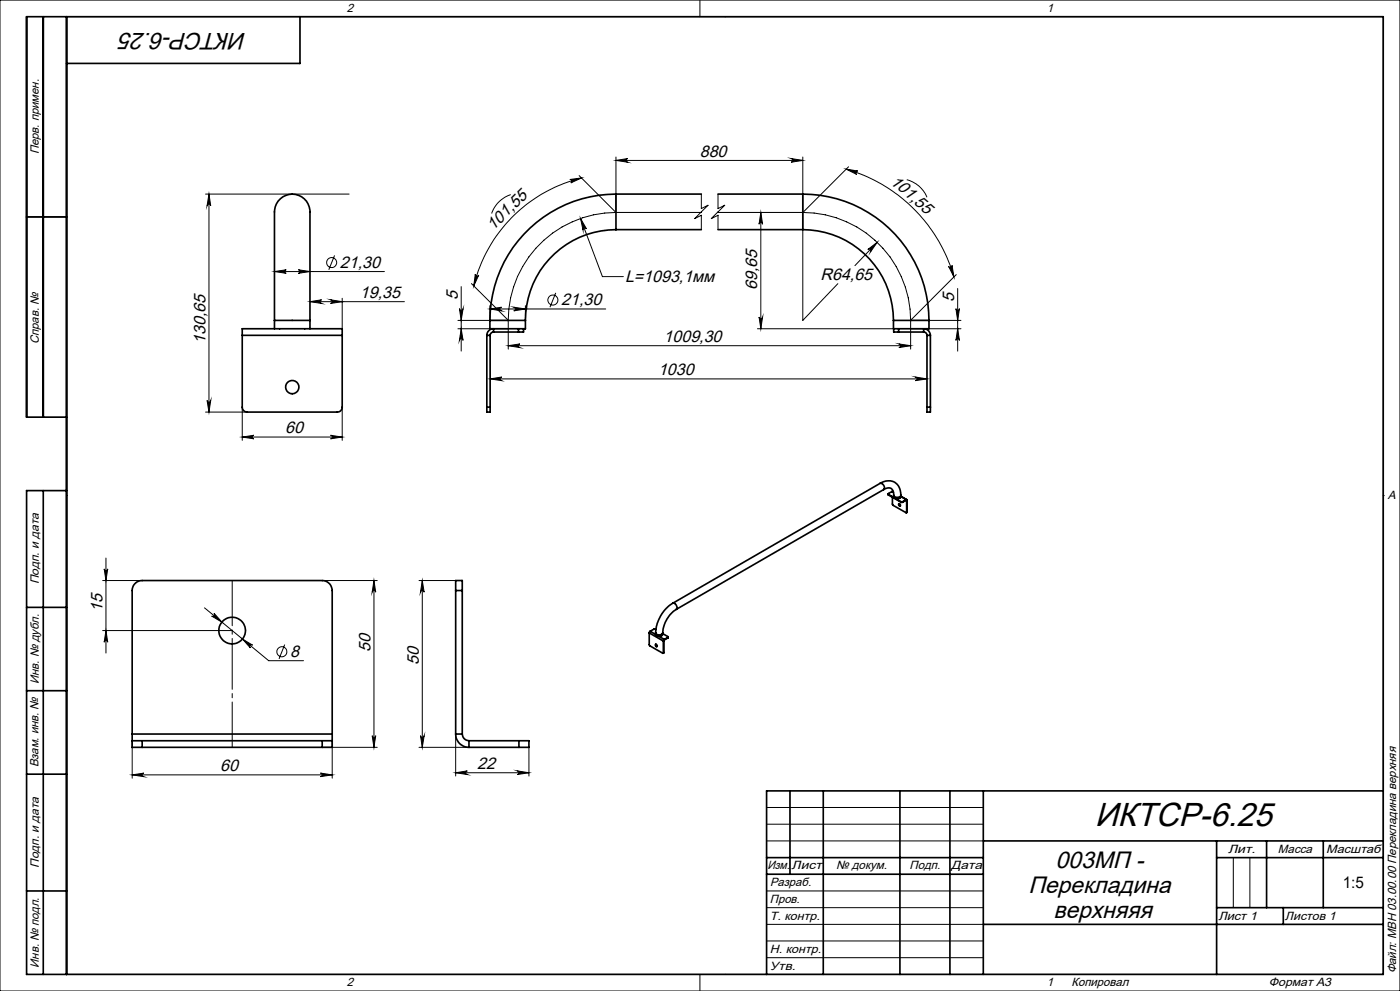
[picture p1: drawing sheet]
<svg xmlns="http://www.w3.org/2000/svg" width="420mm" height="297mm" viewBox="0 0 420 297" stroke-linecap="round" stroke-linejoin="round" font-family="sans-serif">
<g fill="none" stroke="#000" stroke-width=".3">
<path d="M0 0h420v297h-420zM20 5h395v287h-395zM210 0v5M217.5 5h.1M61.7 58.2h43M62.7 58.2l.5 3.5a.55 .55 0 0 0-.5-.5 .55 .55 0 0 0-.6 .5zM62.7 58.2v65.3M153.2 58.3a9.1 9.1 0 0 0-5.7 5.7M171 53.8l3.4-.5-3.2 1.5a.53 .53 0 0 0 .4-.6 .53 .53 0 0 0-.6-.4zM173.7 52.6l11.1 11.1M174.4 53.3a43.9 43.9 0 0 0-32.3 32.4M184.8 47.1v16.6"/>
<path d="M184.8 48.1h56M184.8 48.1l3.5-.6a.55 .55 0 0 0-.5 .6 .55 .55 0 0 0 .5 .5zM210.4 58.2v4.3l2-1-4 4 2-1v4.3M215.4 58.2v4.3l2-1-4 4 2-1v4.3M237.3 47.5l3.5 .6-3.5 .5a.55 .55 0 0 0 .5-.5 .55 .55 0 0 0-.5-.6zM240.8 47.1v48.9l10.6-11M253.9 50.7l3.5 .6a.54 .54 0 0 0-.7 .3 .54 .54 0 0 0 .3 .7zM253.9 50.7a47.1 47.1 0 0 1 32.3 32.3M254.6 50l-13.7 13.7M272 53.9a8.9 8.9 0 0 1 6.1 5.2M8 65h12M100.4 76.5l-1.8 4.4"/>
<path d="M174.2 65.5l6.5 17.4h6.3M174.2 65.5l1.7 3.1a.54 .54 0 0 0-.6-.3 .54 .54 0 0 0-.4 .6zM184.8 63.7h25.6M184.8 63.7a32.4 32.4 0 0 0-32.3 32.3M215.4 63.7h25.4a32.4 32.4 0 0 1 32.4 32.3M228.2 63.7l.6 3.5a.53 .53 0 0 0-.6-.5 .53 .53 0 0 0-.5 .5zM228.2 63.7v34.8M260.4 74.8l2.8-2.2-2.1 2.9a.54 .54 0 0 0 0-.7 .54 .54 0 0 0-.7 0zM263.2 72.6l-6.7 7M284.6 79.8a.54 .54 0 0 0 .6 .4 .54 .54 0 0 0 .4-.7l.6 3.5zM82.3 81.4h33M82.3 81.4l3.6-.5a.53 .53 0 0 0-.6 .5 .53 .53 0 0 0 .6 .5z"/>
<path d="M89.5 80.9l3.5 .5-3.5 .5a.53 .53 0 0 0 .5-.5 .53 .53 0 0 0-.5-.5zM93 90.4h28.3M93 90.4l3.5-.6a.55 .55 0 0 0-.5 .6 .55 .55 0 0 0 .5 .5zM99.2 89.8l3.5 .6-3.5 .5a.55 .55 0 0 0 .5-.5 .55 .55 0 0 0-.5-.6zM102.7 89.4v9.1M137.4 98.5h15.1M137.4 96h15.1M137.8 92.5a.55 .55 0 0 0 .6 .5 .55 .55 0 0 0 .5-.5l-.5 3.5zM138.4 98.5l.5 3.5a.55 .55 0 0 0-.5-.5 .55 .55 0 0 0-.6 .5zM138.4 85.9v19.3M141.4 85l11.1 11M142.6 82.2a.53 .53 0 0 0 .4 .6 .53 .53 0 0 0 .6-.4l-1.5 3.3z"/>
<path d="M147 91.6v4.4M147 92.6h34.7M147 92.6l3.5-.5a.55 .55 0 0 0-.5 .5 .55 .55 0 0 0 .5 .6zM152.5 96v8.6M154.1 92.1l3.5 .5-3.5 .6a.55 .55 0 0 0 .5-.6 .55 .55 0 0 0-.5-.5zM157.6 91.6v4.4M166.7 87.8l-1.7 4.3M227.2 98.5h40.9M227.7 95a.53 .53 0 0 0 .5 .5 .53 .53 0 0 0 .6-.5l-.6 3.5zM273.2 96v8.6M273.2 98.5h15.1M273.2 96h15.1"/>
<path d="M286.8 92.5a.53 .53 0 0 0 .5 .5 .53 .53 0 0 0 .5-.5l-.5 3.5zM286.9 82.3l-13.7 13.7M287.3 98.5l.5 3.5a.53 .53 0 0 0-.5-.5 .53 .53 0 0 0-.5 .5zM287.3 86.5v18.7M147 113.6h131.1M147 113.6l3.5-.6a.55 .55 0 0 0-.5 .5 .55 .55 0 0 0 .5 .6zM152.5 103.6l3.5-.5a.55 .55 0 0 0-.5 .5 .55 .55 0 0 0 .5 .6zM152.5 103.6h120.7M269.7 103.1l3.5 .5-3.5 .6a.55 .55 0 0 0 .5-.6 .55 .55 0 0 0-.5-.5zM274.6 113l3.5 .6-3.5 .5a.55 .55 0 0 0 .5-.6 .55 .55 0 0 0-.5-.5zM61.7 123.5h12.5M62.1 120a.55 .55 0 0 0 .6 .5 .55 .55 0 0 0 .5-.5l-.5 3.5z"/>
<path d="M72.7 131l3.5-.5a.53 .53 0 0 0-.5 .5 .53 .53 0 0 0 .5 .5zM72.7 122v10M72.7 131h30M99.2 130.5l3.5 .5-3.5 .5a.53 .53 0 0 0 .5-.5 .53 .53 0 0 0-.5-.5zM102.7 122v10M20 148.5h.1M415 148.5h.1M30.8 174h11.9M31.3 170.5a.53 .53 0 0 0 .5 .5 .53 .53 0 0 0 .5-.5l-.5 3.5zM31.8 167.2v28.5M96.7 174h16.5M112.2 174l.5 3.5a.53 .53 0 0 0-.5-.5 .53 .53 0 0 0-.5 .5z"/>
<path d="M112.2 174v50M125.7 174h11M126.7 174l.5 3.5a.55 .55 0 0 0-.5-.5 .55 .55 0 0 0-.5 .5zM126.7 174v50M30.8 189h38.8M31.8 189l.5 3.5a.53 .53 0 0 0-.5-.5 .53 .53 0 0 0-.5 .5zM61.3 182.2l19.3 15.8h10.5M64.2 183.8l2.4 2.6-3.1-1.8a.55 .55 0 0 0 .8 0 .55 .55 0 0 0-.1-.8zM72.7 191.5l3.1 1.9a.53 .53 0 0 0-.8 0 .53 .53 0 0 0 .1 .8zM85.4 193.2l-1.7 4.3M136.7 220v12.6M39.7 222v11.2"/>
<path d="M39.7 232.2h60M39.7 232.2l3.4-.5a.53 .53 0 0 0-.5 .5 .53 .53 0 0 0 .5 .6zM96.1 231.7l3.6 .5-3.6 .6a.53 .53 0 0 0 .6-.6 .53 .53 0 0 0-.6-.5zM96.7 224h16.5M99.7 222v11.2M111.7 220.5a.53 .53 0 0 0 .5 .5 .53 .53 0 0 0 .5-.5l-.5 3.5zM125.7 224h15M126.2 220.5a.55 .55 0 0 0 .5 .5 .55 .55 0 0 0 .5-.5l-.5 3.5zM136.7 231.6h22M136.7 231.6l3.5-.6a.55 .55 0 0 0-.5 .6 .55 .55 0 0 0 .5 .5zM155.2 231l3.5 .6-3.5 .5a.55 .55 0 0 0 .5-.5 .55 .55 0 0 0-.5-.6zM158.7 224v8.6"/>
<path d="M230 242h65M230 247h65M230 252h65M370 257v15M375 257v15M230 267h65M230 272h65M230 277h65M210 292v5M217.5 292h.1M230 282h65M230 287h65"/>
<circle cx="99.5" cy="78.7" r="1.51"/>
<circle cx="165.9" cy="89.9" r="1.51"/>
<circle cx="84.6" cy="195.3" r="1.51"/>
</g>
<path d="M69.7 174v50" fill="none" stroke="#000" stroke-width=".3" stroke-dasharray="15.2 1.3 1.3 1.3" stroke-dashoffset="1.7"/>
<g fill="none" stroke="#000" stroke-width=".5">
<path d="M13 5v120M20 5v287M90 5v14h-70M184.8 58.2a37.9 37.9 0 0 0-37.8 37.8M184.8 58.2v10.6M184.8 58.2h25.6M215.4 58.2h25.4M240.8 58.2a37.9 37.9 0 0 1 37.9 37.8M240.8 58.2v10.6M8 65h12M184.8 68.8a27.2 27.2 0 0 0-27.2 27.2M184.8 68.8h25.6"/>
<path d="M215.4 68.8h25.4M240.8 68.8a27.2 27.2 0 0 1 27.2 27.2M82.3 96v-30.2a8.9 8.9 0 0 1 1.1-5.5 5.5 5.5 0 0 1 6.7-1.5 5.5 5.5 0 0 1 2.9 6.1v31.1M82.3 96h10.7M82.3 96v2.5M93 96v2.5M147 96v2.5h1.1M147 96h10.6M148.1 99.5a1.02 1.02 0 0 0-1.1 1M148.1 98.5a1.99 1.99 0 0 0-2 2M148.1 98.5h7.4M148.1 99.5h7.4"/>
<path d="M148.1 98.5v1M155.5 98.5h1.6M155.5 98.5v1M157.1 98.5v1h-1.6M157.6 96v2.5h-.5M268 96h10.7M268 96l.1 2.5M268.1 98.5v1h1.5M268.1 98.5h1.5M269.6 98.5h7.5M269.6 99.5h7.5M269.6 98.5v1"/>
<path d="M277.1 98.5a1.99 1.99 0 0 1 2 2M277.1 99.5a.96 .96 0 0 1 1 1M277.1 98.5v1M278.7 96v2.5h-1.6M72.7 100.5v21.5a1.51 1.51 0 0 0 1.5 1.5h27a1.45 1.45 0 0 0 1.5-1.5v-21.5M72.7 100.5v-2h30v2M72.7 100.5h30M146.1 100.5h.9M146.1 100.5v21.5M147 100.5v21.5M278.1 100.5h1M278.1 100.5v21.5"/>
<path d="M279.1 100.5v21.5M20 125h-12v-120h407v287h-407v-145h12M146.1 122v1.5h.9v-1.5M146.1 122h.9M278.1 122v1.5h1v-1.5M278.1 122h1M13 147v145M264.1 144.8a3.9 3.9 0 0 1 4.3-.3 3.9 3.9 0 0 1 1.9 3.9M264.1 144.8a1.25 1.25 0 0 1 1 1.9M264.1 144.8l-62.3 36M265.1 146.7a1.77 1.77 0 0 1 2.2-.3 1.77 1.77 0 0 1 .8 2M265.1 146.7l-62.2 35.9"/>
<path d="M266.5 148.1v.2M266.5 148.2l1.8 1M266.5 148.2v.1M266.5 148.3l3.8 2.2M267.6 147.3l-1.1 .6v.3M267.6 147.3l.4 .1M267.6 147.3l.4 .3M267.7 149l.1 2.3 4 2.4 .2-.2M268.1 148.4a1.15 1.15 0 0 0 .9 1.1 1.15 1.15 0 0 0 1.2-.5l.1-.2M268.1 148.4a1.26 1.26 0 0 0 2.2 0M268.6 149.3l1.7 1.1M269.6 151l.5 .2a.26 .26 0 0 1-.1 .5 .26 .26 0 0 1-.3-.3z"/>
<path d="M269.7 151l.1 .3 .3 .3M270.3 148.7l1.7 1.1M270.3 148.4v.4M270.3 148.8l1.6 1M270.3 150.4h.5M270.3 150.5h.5M270.3 150.4v.1M270.8 150.4v.1M271.9 149.8l.2 .1M271.9 149.9l.1 .1M271.9 149.8l-1.1 .6M271.9 149.8v.1"/>
<path d="M271.9 149.9l-1.1 .6M272 150v3.5M272.1 153.6l-.2 .1M272.1 153.4v.2M272.1 149.9l-.1 .1M272.1 149.9v3.5M272.1 153.4l-.1 .1M136.7 177v-3h2v3M136.7 177h2M136.7 177v43M138.7 177v43M8 182h12"/>
<path d="M194.8 189.7v3.8l4 2.3 .2-.2M194.8 189.7l4.2 2.4M195.1 189.2l-.3 .5M195.1 189.2l1.6 .9M196.7 193.1l.4 .3a.23 .23 0 0 1 0 .4 .23 .23 0 0 1-.3-.1zM196.7 189.6a1.14 1.14 0 0 0 .8 1.1 1.14 1.14 0 0 0 1.3-.5v-.6M196.7 189.6a1.2 1.2 0 0 0 2.1 0M196.7 188.7l-.4-.2-1.2 .7M196.8 193.1v.4l.3 .2M197.6 190.7l1.7 .9M198.8 189.9l1.5 .9v.2M199 192.1v3.5"/>
<path d="M199.1 195.6l-.2 .2M199.1 192l-.1 .1M199.1 192v3.6M199.1 195.6h-.1M199.3 191.6l-.3 .5M199.3 191.8l-.2 .2M199.3 191.6v.2M200.3 191l-1 .6M200.3 191v.2M200.3 191.2l-1 .6M200.4 190.9l-.1 .3M201.8 180.8a11.1 11.1 0 0 0-5.1 8.8"/>
<path d="M201.8 180.8a1.2 1.2 0 0 1 1.1 1.8M202.9 182.6a9 9 0 0 0-4.1 7M8 207h12M39.7 220v2M39.7 220v-43a2.99 2.99 0 0 1 3-3h54a3 3 0 0 1 3 3v43M39.7 220h60M99.7 220v2M136.7 220a3.9 3.9 0 0 0 4 4M136.7 220h2M138.7 220a2.05 2.05 0 0 0 2 2M8 232h12M39.7 222v2h3"/>
<path d="M39.7 222h3M42.7 224h54M42.7 222v2M42.7 222h54M96.7 222h3M96.7 222v2M99.7 222v2h-3M140.7 224h15M140.7 222h15M140.7 222v2M155.7 222h3v2h-3M155.7 222v2"/>
<path d="M237 237v25M247 237v55M270 237v55M285 237v55M295 237v55M415 237h-185v55M230 257h65M295 252h120M365 252v40M365 257h50M380 252v20M397 252v20"/>
<path d="M8 267h12M230 262h65M295 277h120M365 272h50M385 272v5"/>
<circle cx="87.7" cy="116" r="2"/>
<circle cx="69.6" cy="189" r="4"/>
</g>
<g fill="#000">
<path d="M171 53.8l3.4-.5-3.2 1.5a.53 .53 0 0 0 .4-.6 .53 .53 0 0 0-.6-.4zM142.6 82.2a.53 .53 0 0 0 .4 .6 .53 .53 0 0 0 .6-.4l-1.5 3.3z"/>
<path d="M62.7 58.2l.5 3.5a.55 .55 0 0 0-.5-.5 .55 .55 0 0 0-.6 .5zM62.1 120a.55 .55 0 0 0 .6 .5 .55 .55 0 0 0 .5-.5l-.5 3.5z"/>
<path d="M284.6 79.8a.54 .54 0 0 0 .6 .4 .54 .54 0 0 0 .4-.7l.6 3.5zM253.9 50.7l3.5 .6a.54 .54 0 0 0-.7 .3 .54 .54 0 0 0 .3 .7z"/>
<path d="M82.3 81.4l3.6-.5a.53 .53 0 0 0-.6 .5 .53 .53 0 0 0 .6 .5zM89.5 80.9l3.5 .5-3.5 .5a.53 .53 0 0 0 .5-.5 .53 .53 0 0 0-.5-.5zM184.8 48.1l3.5-.6a.55 .55 0 0 0-.5 .6 .55 .55 0 0 0 .5 .5zM237.3 47.5l3.5 .6-3.5 .5a.55 .55 0 0 0 .5-.5 .55 .55 0 0 0-.5-.6zM260.4 74.8a.54 .54 0 0 1 .7 0 .54 .54 0 0 1 0 .7l2.1-2.9zM174.2 65.5l1.7 3.1a.54 .54 0 0 0-.6-.3 .54 .54 0 0 0-.4 .6z"/>
<path d="M99.2 89.8l3.5 .6-3.5 .5a.55 .55 0 0 0 .5-.5 .55 .55 0 0 0-.5-.6zM93 90.4l3.5-.6a.55 .55 0 0 0-.5 .6 .55 .55 0 0 0 .5 .5zM154.1 92.1l3.5 .5-3.5 .6a.55 .55 0 0 0 .5-.6 .55 .55 0 0 0-.5-.5zM147 92.6l3.5-.5a.55 .55 0 0 0-.5 .5 .55 .55 0 0 0 .5 .6z"/>
<path d="M227.7 95a.53 .53 0 0 0 .5 .5 .53 .53 0 0 0 .6-.5l-.6 3.5zM228.2 63.7l.6 3.5a.53 .53 0 0 0-.6-.5 .53 .53 0 0 0-.5 .5z"/>
<path d="M286.8 92.5a.53 .53 0 0 0 .5 .5 .53 .53 0 0 0 .5-.5l-.5 3.5zM287.3 98.5l.5 3.5a.53 .53 0 0 0-.5-.5 .53 .53 0 0 0-.5 .5z"/>
<path d="M138.4 98.5l.5 3.5a.55 .55 0 0 0-.5-.5 .55 .55 0 0 0-.6 .5zM137.8 92.5a.55 .55 0 0 0 .6 .5 .55 .55 0 0 0 .5-.5l-.5 3.5z"/>
<path d="M147 113.6l3.5-.6a.55 .55 0 0 0-.5 .5 .55 .55 0 0 0 .5 .6zM274.6 113l3.5 .6-3.5 .5a.55 .55 0 0 0 .5-.6 .55 .55 0 0 0-.5-.5z"/>
<path d="M152.5 103.6l3.5-.5a.55 .55 0 0 0-.5 .5 .55 .55 0 0 0 .5 .6zM269.7 103.1l3.5 .5-3.5 .6a.55 .55 0 0 0 .5-.6 .55 .55 0 0 0-.5-.5z"/>
<path d="M72.7 131l3.5-.5a.53 .53 0 0 0-.5 .5 .53 .53 0 0 0 .5 .5zM99.2 130.5l3.5 .5-3.5 .5a.53 .53 0 0 0 .5-.5 .53 .53 0 0 0-.5-.5z"/>
<path d="M31.8 189l.5 3.5a.53 .53 0 0 0-.5-.5 .53 .53 0 0 0-.5 .5zM31.3 170.5a.53 .53 0 0 0 .5 .5 .53 .53 0 0 0 .5-.5l-.5 3.5z"/>
<path d="M64.2 183.8a.55 .55 0 0 1 .1 .8 .55 .55 0 0 1-.8 0l3.1 1.8zM72.7 191.5l2.4 2.7a.53 .53 0 0 1-.1-.8 .53 .53 0 0 1 .8 0z"/>
<path d="M39.7 232.2l3.4-.5a.53 .53 0 0 0-.5 .5 .53 .53 0 0 0 .5 .6zM96.1 231.7l3.6 .5-3.6 .6a.53 .53 0 0 0 .6-.6 .53 .53 0 0 0-.6-.5z"/>
<path d="M111.7 220.5a.53 .53 0 0 0 .5 .5 .53 .53 0 0 0 .5-.5l-.5 3.5zM112.2 174l.5 3.5a.53 .53 0 0 0-.5-.5 .53 .53 0 0 0-.5 .5zM126.2 220.5a.55 .55 0 0 0 .5 .5 .55 .55 0 0 0 .5-.5l-.5 3.5zM126.7 174l.5 3.5a.55 .55 0 0 0-.5-.5 .55 .55 0 0 0-.5 .5z"/>
<path d="M155.2 231l3.5 .6-3.5 .5a.55 .55 0 0 0 .5-.5 .55 .55 0 0 0-.5-.6zM136.7 231.6l3.5-.6a.55 .55 0 0 0-.5 .6 .55 .55 0 0 0 .5 .5z"/>
</g>
<text font-size="10" x="328.4" y="247.6">ИКТСР-6.25</text>
<g font-size="7.1">
<text x="74" y="9.8" transform="rotate(-180 74 9.8)">ИКТСР-6.25</text>
<text x="316.7" y="260.3">003МП -</text>
<text x="308.5" y="267.8">Перекладина</text>
<text x="316.1" y="275.3">верхняяя</text>
</g>
<g font-size="5">
<text x="209.9" y="47">880</text>
<text x="266.9" y="54.7" transform="rotate(41 266.9 54.7)">101,55</text>
<text x="148" y="69.2" transform="rotate(-45 148 69.2)">101,55</text>
<text x="102" y="80.3">21,30</text>
<text x="246.2" y="83.9">R64,65</text>
<text x="108" y="89.3">19,35</text>
<text x="137.3" y="89.9" transform="rotate(-90 137.3 89.9)">5</text>
<text x="187.5" y="84.6">L=1093,1мм</text>
<text x="227.2" y="86.9" transform="rotate(-90 227.2 86.9)">69,65</text>
<text x="168.4" y="91.5">21,30</text>
<text x="286.2" y="90.5" transform="rotate(-90 286.2 90.5)">5</text>
<text x="61.6" y="103.1" transform="rotate(-90 61.6 103.1)">130,65</text>
<text x="199.1" y="102.5">1009,30</text>
<text x="197.4" y="112.4">1030</text>
<text x="85.6" y="129.9">60</text>
<text x="30.7" y="183.5" transform="rotate(-90 30.7 183.5)">15</text>
<text x="87.1" y="196.9">8</text>
<text x="111.1" y="195.5" transform="rotate(-90 111.1 195.5)">50</text>
<text x="125.6" y="199.3" transform="rotate(-90 125.6 199.3)">50</text>
<text x="66" y="231.1">60</text>
<text x="143.1" y="230.5">22</text>
</g>
<text font-size="4.8" x="402.8" y="266">1:5</text>
<g font-size="3.6">
<text x="104" y="3.6">2</text>
<text x="314" y="3.6">1</text>
<text x="11.6" y="46.3" transform="rotate(-90 11.6 46.3)">Перв. примен.</text>
<text x="11.6" y="103.2" transform="rotate(-90 11.6 103.2)">Справ. №</text>
<text x="416.4" y="149.6">A</text>
<text x="11.6" y="175.1" transform="rotate(-90 11.6 175.1)">Подп. и дата</text>
<text x="11.6" y="205" transform="rotate(-90 11.6 205)">Инв. № дубл.</text>
<text x="11.6" y="230" transform="rotate(-90 11.6 230)">Взам. инв. №</text>
<text x="368.4" y="255.6">Лит.</text>
<text x="383.4" y="255.6">Масса</text>
<text x="397.8" y="255.6">Масштаб</text>
<text x="11.6" y="260.1" transform="rotate(-90 11.6 260.1)">Подп. и дата</text>
<text x="230.2" y="260.6">Изм.</text>
<text x="237.5" y="260.6">Лист</text>
<text x="250.9" y="260.6">№ докум.</text>
<text x="272.9" y="260.6">Подп.</text>
<text x="285.4" y="260.6">Дата</text>
<text x="231" y="265.6">Разраб.</text>
<text x="231" y="275.6">Т. контр.</text>
<text x="231" y="270.6">Пров.</text>
<text x="365.5" y="275.6">Лист 1</text>
<text x="385.5" y="275.6">Листов 1</text>
<text x="231" y="285.6">Н. контр.</text>
<text x="11.6" y="290" transform="rotate(-90 11.6 290)">Инв. № подл.</text>
<text x="231" y="290.6">Утв.</text>
<text x="418.9" y="291.8" transform="rotate(-90 418.9 291.8)">Файл: МВН 03.00.00 Перекладина верхняя</text>
<text x="104" y="295.6">2</text>
<text x="314" y="295.6">1</text>
<text x="321.5" y="295.6">Копировал</text>
<text x="380.7" y="295.6">Формат А3</text>
</g>
</svg>
